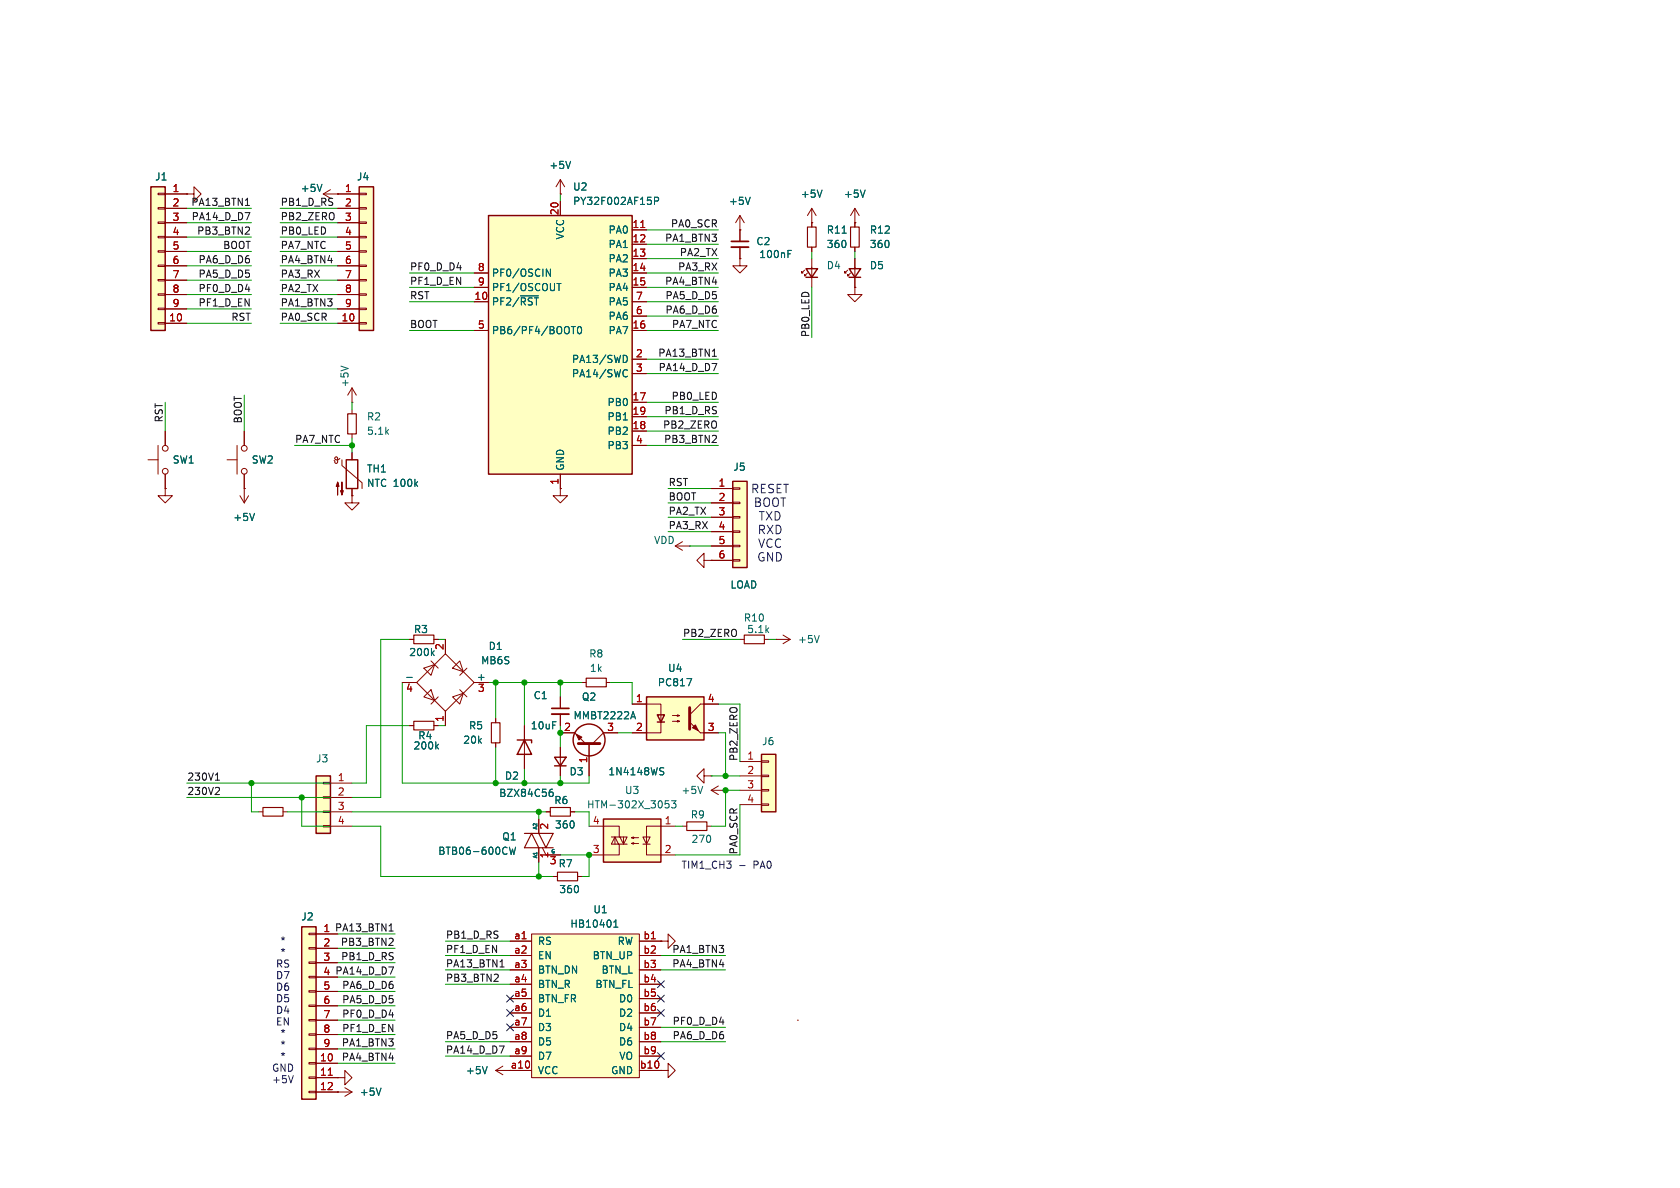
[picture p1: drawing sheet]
<svg xmlns="http://www.w3.org/2000/svg" width="297mm" height="210mm" viewBox="0 0 297 210" stroke-linecap="round" stroke-linejoin="round" font-family="sans-serif">
<path d="M73.2 112.3h3.5v1.5h-3.5z" fill="none" stroke="#840000" stroke-width=".2"/>
<g fill="none" stroke="#840000" stroke-width=".18">
<path d="M57.1 34.3l1.3 .8M57.1 34.3h2.6M58.4 33.5l-1.3 .8M59.7 34.3h.1M151.1 39.4h.1M151.1 36.8l-.7 1.3M151.1 36.8l.8 1.3M151.1 36.8v2.6M142.2 47.8l-.5 .5v-.3v.3h.3M142.7 48.3l-.5 .5v-.3v.3h.3M143.5 45.7v5.1M151.1 50.8v1.3h1.3l-1.3 1.2-1.2-1.2h1.2"/>
<path d="M151.1 50.8h.1M27.9 78.7v5.1M29.2 76.2v2.5M26.2 81.3h1.7M29.2 86.4v1.2h1.3l-1.3 1.3-1.3-1.3h1.3M29.2 86.4h.1M29.2 83.8v2.6M72.4 113h.8M76.7 113h.8"/>
<circle cx="29.2" cy="79.2" r=".51"/>
<circle cx="29.2" cy="83.3" r=".51"/>
</g>
<path d="M56.9 32.6l-.4 1.3M152.9 33.6l-.4 1.3M76.4 115.4l.4 .5M76.8 115l-.5 .5" fill="none" stroke="#006464" stroke-width=".18"/>
<path d="M142.5 47.5h2l-1 1.5zM142.5 49h2" fill="none" stroke="#840000" stroke-width=".25"/>
<path d="M63.5 33h2.5v25.4h-2.5z" fill="#ffffc2"/>
<path d="M63.5 33h2.5v25.4h-2.5z" fill="none" stroke="#840000" stroke-width=".25"/>
<g fill="none" stroke="#840000" stroke-width=".18">
<path d="M59.7 34.3h3.8M59.7 36.8h3.8M59.7 39.4h3.8M63.5 34.2h1.3v.2h-1.3zM63.5 36.7h1.3v.3h-1.3zM63.5 39.2h1.3v.3h-1.3zM130.8 38.1v4.6M130.8 38.1l-.8 1.3M130.8 38.1l.8 1.3M59.7 41.9h3.8M59.7 44.5h3.8M59.7 47h3.8"/>
<path d="M59.7 49.5h3.8M59.7 52.1h3.8M59.7 54.6h3.8M59.7 57.2h3.8M63.5 41.8h1.3v.2h-1.3zM63.5 44.3h1.3v.3h-1.3zM63.5 46.9h1.3v.2h-1.3zM63.5 49.4h1.3v.3h-1.3zM63.5 51.9h1.3v.3h-1.3zM63.5 54.5h1.3v.2h-1.3zM63.5 57h1.3v.3h-1.3zM130.8 40.6h.1"/>
<path d="M130.8 43.7v2M42.4 87.6l.8 1.3M43.2 86.4h.1M43.2 86.4v2.5M43.9 87.6l-.7 1.3M74.9 118.1l1.9-.6-.6 1.9zM76.2 116.8l1.3 1.3M78.7 115.6l5.1 5.1-5.1 5-5-5zM78.7 113v2.6M80 118.1l1.3-1.3 .6 1.9zM82.5 118.1l-1.2 1.3M71.1 120.7h2.6"/>
<path d="M74.9 123.2l1.3-1.3 .6 1.9zM77.5 123.2l-1.3 1.3M78.7 125.7v2.6M80 123.2l1.9-.6-.6 1.9zM81.3 121.9l1.2 1.3M83.8 120.7h2.6M116.8 166.4h1.3v-1.3l1.3 1.3-1.3 1.2v-1.2M116.8 166.4h.1"/>
</g>
<path d="M132.6 34.9l-.4 1.2M139.3 44.9h.4M139.3 44.3h.6M45 90.7l-.4 1.3M71.9 119.7h1" fill="none" stroke="#006464" stroke-width=".18"/>
<path d="M129.3 42.7h3" fill="none" stroke="#840000" stroke-width=".3"/>
<path d="M129.3 43.7h3" fill="none" stroke="#840000" stroke-width=".33"/>
<path d="M94 165.1h19v25.4h-19z" fill="#ffffc2"/>
<g fill="none" stroke="#840000" stroke-width=".18">
<path d="M90.2 166.4h3.8M90.2 168.9h3.8M90.2 171.5h3.8M90.2 174h3.8M90.2 176.5h3.8M90.2 179.1h3.8M94 165.1h19v25.4h-19zM113 166.4h3.8M113 168.9h3.8M113 171.5h3.8M113 174h3.8M113 176.5h3.8"/>
<path d="M113 179.1h3.8M90.2 181.6h3.8M90.2 184.2h3.8M90.2 186.7h3.8M90.2 189.2h3.8M113 181.6h3.8M113 184.2h3.8M113 186.7h3.8M113 189.2h3.8M141 180.3h.1"/>
</g>
<path d="M108.5 163.9h.7M108.5 163l.4-.4v1.3" fill="none" stroke="#006464" stroke-width=".18"/>
<path d="M26.7 33h2.5v25.4h-2.5z" fill="#ffffc2"/>
<path d="M26.7 33h2.5v25.4h-2.5zM150.1 47.5h2l-1 1.5zM150.1 49h2" fill="none" stroke="#840000" stroke-width=".25"/>
<g fill="none" stroke="#840000" stroke-width=".18">
<path d="M27.9 34.2h1.3v.2h-1.3zM27.9 36.7h1.3v.3h-1.3zM27.9 39.2h1.3v.3h-1.3zM29.2 34.3h3.8M29.2 36.8h3.8M29.2 39.4h3.8M33 34.3h1.3v-1.3l1.3 1.3-1.3 1.3v-1.3M33 34.3h.1M27.9 41.8h1.3v.2h-1.3zM27.9 44.3h1.3v.3h-1.3zM27.9 46.9h1.3v.2h-1.3zM27.9 49.4h1.3v.3h-1.3z"/>
<path d="M27.9 51.9h1.3v.3h-1.3zM27.9 54.5h1.3v.2h-1.3zM27.9 57h1.3v.3h-1.3zM29.2 41.9h3.8M29.2 44.5h3.8M29.2 47h3.8M29.2 49.5h3.8M29.2 52.1h3.8M29.2 54.6h3.8M29.2 57.2h3.8M130.8 45.7v1.3h1.3l-1.3 1.3-1.3-1.3h1.3M130.8 45.7h.1"/>
<path d="M149.9 47.8l-.5 .5v-.3v.3h.2M150.4 48.3l-.5 .5v-.3v.3h.2M151.1 45.7v5.1M41.9 78.7v5.1M43.2 76.2v2.5M40.1 81.3h1.8M43.2 83.8v2.6M62.2 87.6v1.3h1.3l-1.3 1.3-1.2-1.3h1.2M62.2 87.6h.1M99.1 123.2v2M99.1 126.2v2.1M116.8 189.2h1.3v-1.2l1.3 1.2-1.3 1.3v-1.3"/>
<path d="M116.8 189.2h.1"/>
<circle cx="43.2" cy="79.2" r=".51"/>
<circle cx="43.2" cy="83.3" r=".51"/>
</g>
<path d="M97.5 125.2h3.1" fill="none" stroke="#840000" stroke-width=".3"/>
<path d="M97.5 126.2h3.1" fill="none" stroke="#840000" stroke-width=".33"/>
<path d="M55.9 137.2h2.5v10.1h-2.5z" fill="#ffffc2"/>
<path d="M61.2 81.3h2v5.1h-2zM55.9 137.2h2.5v10.1h-2.5zM91.4 130.8h2.6v.5M92.7 130.8l1.3 2.6h-2.6z" fill="none" stroke="#840000" stroke-width=".25"/>
<g fill="none" stroke="#840000" stroke-width=".18">
<path d="M143.5 39.4h.1M143.5 36.8v3.3M143.5 36.8l-.8 1.3M143.5 36.8l.8 1.3M151.1 39.4v.7M143.5 43.7v.8M151.1 43.7v.8M62.2 71.1h.1M62.2 68.6v2.5M62.2 72.4v.8M62.2 76.7v.8M62.2 68.6l-.7 1.3"/>
<path d="M62.2 68.6l.8 1.3M60.1 81l-.3 .2-.3 .1-.3-.1v-.3l.3-.1 .2 .2v.7l-.2 .2-.2-.1-.2-.4M60.5 81.3v1l3.5 3v1.1M62.2 80v1.3M62.2 86.4v1.2M57.1 138.3h1.3v.3h-1.3zM58.4 138.4h3.8M72.4 128.3h.8M76.7 128.3h.8M87.6 127v.8M87.6 131.3v.8M92.7 128.3v7.6"/>
<path d="M45.7 143.5h.8M50 143.5h.8M57.1 140.8h1.3v.3h-1.3zM57.1 143.4h1.3v.2h-1.3zM57.1 145.9h1.3v.3h-1.3zM58.4 141h3.8M58.4 143.5h3.8M58.4 146.1h3.8M95.2 144.8v2.5M95.2 149.9v2.5M95.9 149.9l.6 1.2h2.6M97.8 154.9h.8"/>
<path d="M102.1 154.9h.8M59.7 190.5h1.3v-1.3l1.2 1.3-1.2 1.3v-1.3M59.7 190.5h.1"/>
</g>
<path d="M142.7 40.1h1.6v3.6h-1.6zM150.4 40.1h1.5v3.6h-1.5zM61.5 73.2h1.5v3.5h-1.5zM73.2 127.5h3.5v1.5h-3.5zM86.9 127.8h1.5v3.5h-1.5zM46.5 142.7h3.5v1.6h-3.5zM92.7 147.3h5.1l-1.3 2.6-1.3-2.6M95.2 149.9l-1.2-2.6-1.3 2.6h5.1M98.6 154.2h3.5v1.5h-3.5z" fill="none" stroke="#840000" stroke-width=".2"/>
<path d="M145.3 33.6l-.4 1.3M148.9 41.2h.7M60.3 64.7l1.2 .4M77.2 131.9l.3 .5M77.5 131.6l-.5 .4M97.7 139.5l-.4 .1M90.1 149.8l.3 1.2 .2-.9 .2 .9 .3-1.2M97.3 140.8h.3M97.3 140l.4 .1 .1 .4" fill="none" stroke="#006464" stroke-width=".18"/>
<g fill="#840000" stroke="#840000" stroke-width=".18">
<path d="M59.7 85.2l.2 .8h-.5l.3-.8v2.3z"/>
<path d="M60.5 85.2v2.3l-.3-.8h.5l-.2 .8z"/>
</g>
<path d="M86.4 38.1h25.4v45.7h-25.4z" fill="#ffffc2"/>
<path d="M86.4 38.1h25.4v45.7h-25.4z" fill="none" stroke="#840000" stroke-width=".25"/>
<g fill="none" stroke="#840000" stroke-width=".18">
<path d="M99.1 35.6v2.5M83.8 48.3h2.6M83.8 50.8h2.6M83.8 53.3h2.6M83.8 58.4h2.6M111.8 48.3h2.5M111.8 50.8h2.5M111.8 53.3h2.5M111.8 58.4h2.5M111.8 40.6h2.5M111.8 43.2h2.5M111.8 45.7h2.5"/>
<path d="M111.8 55.9h2.5M111.8 63.5h2.5M111.8 66h2.5M111.8 71.1h2.5M111.8 73.7h2.5M111.8 76.2h2.5M111.8 78.7h2.5M99.1 86.4v1.2h1.2l-1.2 1.3-1.3-1.3h1.3M99.1 86.4h.1M99.1 83.8v2.6M119.4 96.5l1.2 .8M119.4 96.5h2.5"/>
<path d="M120.6 95.8l-1.2 .7M121.9 96.5h.1M137.2 113h.1M137.2 113h2.5M138.4 112.3l1.3 .7M139.7 113l-1.3 .8M125.7 139.7l1.3 .8M125.7 139.7h2.6M127 138.9l-1.3 .8M128.3 139.7h.1M96.5 143.5h.8M100.8 143.5h.8"/>
<path d="M120.6 146.1h.8M125 146.1h.7M59.7 193h.1M59.7 193h2.5M61 192.3l1.2 .7M62.2 193l-1.2 .8"/>
</g>
<g fill="none" stroke="#006464" stroke-width=".18">
<path d="M115.7 35.5h.6l.1-.2v-.3l-.7-.1v1.2M92 52.3h3.2M96.6 47.6l.7 1.2v-1.2M98.5 50.1h.7M98.8 50.1v1.3M101 57.7h.7M101.4 57.7v1.3M102.2 57.9l.2-.2a.68 .68 0 0 1 .4 .7 .68 .68 0 0 1-.4 .6l-.2-.1-.1-.4zM110.4 65.4l.3-.1 .2 .2M110.5 62.8a.68 .68 0 0 1 .4 .6 .68 .68 0 0 1-.4 .7M110.9 66.5l-.2 .1h-.3M144.8 112.3l-.4 1.3"/>
<path d="M124.2 139l-.4 1.3M67.4 192.3l-.5 1.3"/>
</g>
<path d="M113.3 40.2h.7" fill="none" stroke="#a90000" stroke-width=".18"/>
<path d="M97.3 142.7h3.5v1.6h-3.5zM121.4 145.3h3.6v1.5h-3.6z" fill="none" stroke="#840000" stroke-width=".2"/>
<path d="M53.3 163.8h2.6v30.5h-2.6z" fill="#ffffc2"/>
<path d="M53.3 163.8h2.6v30.5h-2.6z" fill="none" stroke="#840000" stroke-width=".25"/>
<g fill="none" stroke="#840000" stroke-width=".18">
<path d="M130.8 113h.8M135.1 113h.8M54.6 165h1.3v.2h-1.3zM54.6 167.5h1.3v.3h-1.3zM54.6 170.1h1.3v.2h-1.3zM54.6 172.6h1.3v.2h-1.3zM54.6 175.1h1.3v.3h-1.3zM54.6 177.7h1.3v.2h-1.3zM55.9 165.1h3.8M55.9 167.6h3.8M55.9 170.2h3.8M55.9 172.7h3.8"/>
<path d="M55.9 175.3h3.8M55.9 177.8h3.8M54.6 180.2h1.3v.3h-1.3zM54.6 182.8h1.3v.2h-1.3zM54.6 185.3h1.3v.2h-1.3zM54.6 187.8h1.3v.3h-1.3zM54.6 190.4h1.3v.2h-1.3zM54.6 192.9h1.3v.3h-1.3zM55.9 180.3h3.8M55.9 182.9h3.8M55.9 185.4h3.8M55.9 188h3.8"/>
<path d="M55.9 190.5h3.8M55.9 193h3.8"/>
</g>
<path d="M58 190.1h.8" fill="none" stroke="#a90000" stroke-width=".18"/>
<path d="M131.6 112.3h3.5v1.5h-3.5z" fill="none" stroke="#840000" stroke-width=".2"/>
<path d="M134.6 133.4h2.6v10.1h-2.6z" fill="#ffffc2"/>
<g fill="none" stroke="#840000" stroke-width=".25">
<path d="M98 133.9h2.1l-1 1.5zM98 135.4h2.1M134.6 133.4h2.6v10.1h-2.6z"/>
<circle cx="104.1" cy="130.8" r="2.82"/>
</g>
<g fill="none" stroke="#840000" stroke-width=".18">
<path d="M99.1 129.5h2.5l1.9 1.9M99.1 132.1v5.1M104.1 131.4v5.8M109.2 129.5h-2.5l-1.9 1.9M124.5 137.2v-1.3l-1.3 1.3 1.3 1.2v-1.2h1.2M125.7 137.2h.1M130.8 134.6h3.8M130.8 137.2h3.8M130.8 139.7h3.8M134.6 134.5h1.3v.2h-1.3zM134.6 137h1.3v.3h-1.3zM134.6 139.6h1.3v.2h-1.3z"/>
<path d="M130.8 142.2h3.8M134.6 142.1h1.3v.3h-1.3z"/>
</g>
<path d="M111.6 126.7h.6M111.9 125.8l.4 1.3M116.9 136.3l.3 .1 .2 .3-.3 .3h-.3M116.9 135.7l.5 .1" fill="none" stroke="#006464" stroke-width=".18"/>
<path d="M102.2 131.4h3.8" fill="none" stroke="#840000" stroke-width=".51"/>
<path d="M101.9 129.8l1 .5-.5 .5z" fill="#840000" stroke="#840000" stroke-width=".18"/>
<path d="M114.3 123.2h10.2v7.6h-10.2z" fill="#ffffc2"/>
<path d="M114.3 123.2h10.2v7.6h-10.2zM116.2 126.4h1.3l-.7 1.2zM116.2 127.6h1.3" fill="none" stroke="#840000" stroke-width=".25"/>
<path d="M111.8 124.5h5v5h-5M118.9 126.5h1.2l-.3 .1v-.2l.3 .1M118.9 127.5h1.2l-.3 .1v-.2l.3 .1M123.8 129.5h3.2M127 124.5h-3.2l-1.9 1.9" fill="none" stroke="#840000" stroke-width=".18"/>
<path d="M121.9 125.1v3.8" fill="none" stroke="#840000" stroke-width=".51"/>
<g fill="#840000" stroke="#840000" stroke-width=".18">
<path d="M122.4 128.7l.5-.6 .5 1.1z"/>
<path d="M121.9 127.6l1.9 1.9z"/>
</g>
<path d="M121.4 120h.9l-.6 1.2" fill="none" stroke="#006464" stroke-width=".18"/>
<path d="M129.5 85.1h2.6v15.2h-2.6z" fill="#ffffc2"/>
<path d="M129.5 85.1h2.6v15.2h-2.6z" fill="none" stroke="#840000" stroke-width=".25"/>
<g fill="none" stroke="#840000" stroke-width=".18">
<path d="M124.5 99.1v-1.3l-1.3 1.3 1.3 1.2v-1.2h1.2M125.7 99.1h.1M125.7 86.4h3.8M125.7 88.9h3.8M125.7 91.4h3.8M125.7 94h3.8M125.7 96.5h3.8M125.7 99.1h3.8M129.5 86.2h1.3v.3h-1.3zM129.5 88.8h1.3v.2h-1.3zM129.5 91.3h1.3v.3h-1.3zM129.5 93.9h1.3v.2h-1.3z"/>
<path d="M129.5 96.4h1.3v.2h-1.3zM129.5 98.9h1.3v.3h-1.3zM102.9 120.7h.7M107.2 120.7h.7"/>
</g>
<path d="M103.6 119.9h3.6v1.5h-3.6z" fill="none" stroke="#840000" stroke-width=".2"/>
<path d="M106.7 144.8h10.1v7.6h-10.1z" fill="#ffffc2"/>
<path d="M106.7 144.8h10.1v7.6h-10.1z" fill="none" stroke="#840000" stroke-width=".25"/>
<g fill="none" stroke="#840000" stroke-width=".18">
<path d="M29.2 34.3h3.8M29.2 36.8h3.8M29.2 39.4h3.8M33 34.3h.1M59.7 34.3h.1M59.7 34.3h3.8M59.7 36.8h3.8M59.7 39.4h3.8M99.1 34.3h.1M99.1 31.8l-.8 1.2M99.1 31.8l.7 1.2M99.1 31.8v2.5"/>
<path d="M99.1 35.6v2.5M143.5 39.4h.1M143.5 39.4v.7M151.1 39.4h.1M151.1 39.4v.7M29.2 41.9h3.8M29.2 44.5h3.8M29.2 47h3.8M29.2 49.5h3.8M29.2 52.1h3.8M29.2 54.6h3.8M29.2 57.2h3.8"/>
<path d="M59.7 41.9h3.8M59.7 44.5h3.8M59.7 47h3.8M59.7 49.5h3.8M59.7 52.1h3.8M59.7 54.6h3.8M59.7 57.2h3.8M83.8 48.3h2.6M83.8 50.8h2.6M83.8 53.3h2.6M83.8 58.4h2.6M111.8 48.3h2.5"/>
<path d="M111.8 50.8h2.5M111.8 53.3h2.5M111.8 58.4h2.5M111.8 40.6h2.5M111.8 43.2h2.5M111.8 45.7h2.5M111.8 55.9h2.5M130.8 45.7h.1M130.8 40.6h.1M130.8 40.6v2.1M130.8 43.7v2M143.5 43.7v.8"/>
<path d="M151.1 50.8h.1M151.1 43.7v.8M151.1 45.7v1.8M151.1 49v1.8M29.2 76.2v2.5M43.2 76.2v2.5M111.8 63.5h2.5M111.8 66h2.5M111.8 71.1h2.5M111.8 73.7h2.5M111.8 76.2h2.5M111.8 78.7h2.5"/>
<path d="M29.2 86.4h.1M29.2 83.8v2.6M43.2 86.4h.1M43.2 83.8v2.6M62.2 87.6h.1M62.2 80v1.3M62.2 86.4v1.2M99.1 86.4h.1M99.1 83.8v2.6M125.7 99.1h.1M125.7 86.4h3.8M125.7 88.9h3.8"/>
<path d="M125.7 91.4h3.8M125.7 94h3.8M125.7 96.5h3.8M125.7 99.1h3.8M72.4 113h.8M76.7 113h.8M78.7 113v2.6M71.1 120.7h2.6M72.4 128.3h.8M76.7 128.3h.8M78.7 125.7v2.6M83.8 120.7h2.6"/>
<path d="M87.6 127v.8M87.6 131.3v.8M92.7 128.3v2.5M92.7 133.4v2.5M99.1 123.2v2M99.1 126.2v2.1M99.1 132.1v1.8M99.1 135.4v1.8M99.1 129.5h2.5M104.1 131.4v5.8M106.7 129.5h2.5M111.8 129.5h2.5"/>
<path d="M111.8 124.5h2.5M124.5 129.5h2.5M124.5 124.5h2.5M95.2 144.8v2.5M95.2 149.9v2.5M96.5 151.1h2.6M96.5 143.5h.8M97.8 154.9h.8M100.8 143.5h.8M102.1 154.9h.8M104.1 146.1h5.4v1.9M108.1 148h2.8l-.7 1.2-.6-1.2"/>
<path d="M108.7 148v1.2M109.3 149.2l-.6-1.2-.6 1.2h2.8M109.5 149.2v1.9h-5.4M110.2 148v1.2M111.6 148.1l.4-.1v.2l-.4-.1h1.3M111.6 149.1l.4-.1v.2l-.4-.1h1.3M113.7 148h1.2l-.6 1.2zM113.7 149.2h1.2M119.4 146.1h-5.1v5h5.1M55.9 165.1h3.8M55.9 167.6h3.8M55.9 170.2h3.8"/>
<path d="M55.9 172.7h3.8M55.9 175.3h3.8M55.9 177.8h3.8M90.2 166.4h3.8M90.2 168.9h3.8M90.2 171.5h3.8M90.2 174h3.8M90.2 176.5h3.8M90.2 179.1h3.8M113 166.4h3.8M113 168.9h3.8M113 171.5h3.8"/>
<path d="M113 174h3.8M113 176.5h3.8M113 179.1h3.8M116.8 166.4h.1M55.9 180.3h3.8M55.9 182.9h3.8M55.9 185.4h3.8M55.9 188h3.8M55.9 190.5h3.8M55.9 193h3.8M59.7 193h.1M59.7 190.5h.1"/>
<path d="M87.6 189.2l1.3 .8M87.6 189.2h6.4M88.9 188.5l-1.3 .7M90.2 181.6h3.8M90.2 184.2h3.8M90.2 186.7h3.8M113 189.2h3.8M113 181.6h3.8M113 184.2h3.8M113 186.7h3.8M116.8 189.2h.1"/>
</g>
<g fill="none" stroke="#006464" stroke-width=".18">
<path d="M56.9 32.6l-.4 1.3M100.9 28.5l-.4 1.3M115.7 35.5h.6l.1-.2v-.3l-.7-.1v1.2M132.6 34.9l-.4 1.2M145.3 33.6l-.4 1.3M152.9 33.6l-.4 1.3M92 52.3h3.2M96.6 47.6l.7 1.2v-1.2M98.5 50.1h.7M98.8 50.1v1.3M101 57.7h.7M101.4 57.7v1.3"/>
<path d="M102.2 57.9l.2-.2a.68 .68 0 0 1 .4 .7 .68 .68 0 0 1-.4 .6l-.2-.1-.1-.4zM139.3 44.9h.4M139.3 44.3h.6M148.9 41.2h.7M110.4 65.4l.3-.1 .2 .2M110.5 62.8a.68 .68 0 0 1 .4 .6 .68 .68 0 0 1-.4 .7M110.9 66.5l-.2 .1h-.3M45 90.7l-.4 1.3M71.9 119.7h1M76.4 115.4l.4 .5M76.8 115l-.5 .5M121.4 120h.9l-.6 1.2"/>
<path d="M77.2 131.9l.3 .5M77.5 131.6l-.5 .4M97.7 139.5l-.4 .1M111.6 126.7h.6M111.9 125.8l.4 1.3M116.9 136.3l.3 .1 .2 .3-.3 .3h-.3M116.9 135.7l.5 .1M90.1 149.8l.3 1.2 .2-.9 .2 .9 .3-1.2M97.3 140.8h.3M97.3 140l.4 .1 .1 .4M117.6 141.5h.6M117.6 142.1l.4-.1 .3 .3-.1 .5h-.6"/>
<path d="M118.7 141.5h.8l-.4 .5 .3 .2v.5l-.1 .1-.6-.1M108.5 163.9h.7M108.5 163l.4-.4v1.3M67.4 192.3l-.5 1.3M86.1 188.5l-.4 1.3"/>
</g>
<path d="M43.4 36.3h.7M125.9 63h.8M38.1 137.9h.7M38.3 136.8l.1-.2v1.3M38.6 139.2l.2 .2-.1 .3-.7 .8h.8M68.8 164.6h.7M88.4 170.9h.7" fill="none" stroke="#0f0f0f" stroke-width=".18"/>
<g fill="none" stroke="#009600" stroke-width=".18">
<path d="M33 39.4h11.4M33 36.8h11.4M49.5 39.4h10.2M49.5 36.8h10.2M99.1 34.3v1.3M33 44.5h11.4M33 54.6h11.4M33 57.2h11.4M33 49.5h11.4M33 47h11.4M33 41.9h11.4M33 52.1h11.4"/>
<path d="M49.5 44.5h10.2M49.5 54.6h10.2M49.5 57.2h10.2M49.5 49.5h10.2M49.5 47h10.2M49.5 41.9h10.2M49.5 52.1h10.2M72.4 48.3h11.4M72.4 53.3h11.4M72.4 58.4h11.4M72.4 50.8h11.4M114.3 48.3h12.7"/>
<path d="M114.3 53.3h12.7M114.3 58.4h12.7M114.3 50.8h12.7M114.3 55.9h12.7M114.3 43.2h12.7M114.3 45.7h12.7M114.3 40.6h12.7M143.5 44.5v1.2M143.5 50.8v8.9M151.1 44.5v1.2M29.2 71.1v5.1M43.2 69.9v6.3"/>
<path d="M52.1 78.7h10.1M62.2 71.1v1.3M62.2 77.5v2.5M114.3 78.7h12.7M114.3 76.2h12.7M114.3 73.7h12.7M114.3 71.1h12.7M114.3 66h12.7M114.3 63.5h12.7M118.1 94h7.6M118.1 88.9h7.6M118.1 91.4h7.6"/>
<path d="M118.1 86.4h7.6M121.9 96.5h3.8M72.4 113h-5.1v28h-5.1M77.5 113h1.2M120.6 113h10.2M135.9 113h1.3M33 138.4h25.4M44.4 138.4v5.1h1.3M71.1 120.7v17.7h33v-1.2M72.4 128.3h-7.6v10.1h-2.6M77.5 128.3h1.2M86.4 120.7h16.5"/>
<path d="M87.6 120.7v6.3M87.6 132.1v6.3M92.7 120.7v7.6M92.7 135.9v2.5M99.1 120.7v2.5M99.1 129.5v2.6M99.1 137.2v1.2M107.9 120.7h3.9v3.8M109.2 129.5h2.6M125.7 137.2h5.1M127 129.5h1.3v7.7M127 124.5h3.8v10.1"/>
<path d="M130.8 139.7h-2.5v6.4h-2.6M33 141h25.4M50.8 143.5h7.6M53.3 141v5.1h5.1M62.2 146.1h5.1v8.8h30.5M62.2 143.5h34.3M95.2 143.5v1.3M95.2 152.4v2.5M99.1 151.1h5v3.8h-1.2M101.6 143.5h2.5v2.6M119.4 146.1h1.2M130.8 142.2v8.9h-11.4"/>
<path d="M59.7 177.8h10.1M59.7 175.3h10.1M59.7 172.7h10.1M59.7 167.6h10.1M59.7 165.1h10.1M59.7 170.2h10.1M78.7 168.9h11.5M78.7 174h11.5M78.7 171.5h11.5M78.7 166.4h11.5M116.8 168.9h11.5M116.8 171.5h11.5"/>
<path d="M59.7 185.4h10.1M59.7 188h10.1M59.7 182.9h10.1M59.7 180.3h10.1M78.7 184.2h11.5M78.7 186.7h11.5M116.8 184.2h11.5M116.8 181.6h11.5"/>
</g>
<g fill="none" stroke="#000084" stroke-width=".18">
<path d="M89.6 178.5l1.2 1.2M89.6 175.9l1.2 1.2M90.8 178.5l-1.2 1.2M90.8 175.9l-1.2 1.2M116.2 178.5l1.2 1.2M116.2 175.9l1.2 1.2M116.2 173.4l1.2 1.2M117.4 178.5l-1.2 1.2M117.4 175.9l-1.2 1.2M117.4 173.4l-1.2 1.2M89.6 181l1.2 1.2M90.8 181l-1.2 1.2"/>
<path d="M116.2 186.1l1.2 1.2M117.4 186.1l-1.2 1.2"/>
</g>
<path d="M130.8 153h.9M51.9 190.1l-.5 1.3" fill="none" stroke="#0000c2" stroke-width=".18"/>
<path d="M113.3 40.2h.7M58 190.1h.8" fill="none" stroke="#a90000" stroke-width=".18"/>
<g fill="#009600" stroke="#009600" stroke-width=".18">
<circle cx="95.2" cy="154.9" r=".46"/>
<circle cx="87.6" cy="138.4" r=".46"/>
<circle cx="92.7" cy="138.4" r=".46"/>
<circle cx="92.7" cy="120.7" r=".46"/>
<circle cx="87.6" cy="120.7" r=".46"/>
<circle cx="62.2" cy="78.7" r=".46"/>
<circle cx="104.1" cy="151.1" r=".46"/>
<circle cx="128.3" cy="139.7" r=".46"/>
<circle cx="128.3" cy="137.2" r=".46"/>
<circle cx="44.4" cy="138.4" r=".46"/>
<circle cx="99.1" cy="129.5" r=".46"/>
<circle cx="95.2" cy="143.5" r=".46"/>
<circle cx="53.3" cy="141" r=".46"/>
<circle cx="99.1" cy="120.7" r=".46"/>
<circle cx="99.1" cy="138.4" r=".46"/>
</g>
<g font-size="2.1" fill="#0000c2">
<text x="132.7" y="87.4">RESET</text>
<text x="133.2" y="89.8">BOOT</text>
<text x="133.9" y="94.6">RXD</text>
<text x="134" y="92.2">TXD</text>
<text x="133.8" y="99.5">GND</text>
<text x="133.9" y="97.1">VCC</text>
</g>
<g font-size="1.8" fill="#006464">
<text x="27.3" y="32.1">J1</text>
<text x="53.1" y="34.1">+5V</text>
<text x="63" y="32.1">J4</text>
<text x="97" y="30.1">+5V</text>
<text x="101.2" y="33.9">U2</text>
<text x="141.5" y="35.2">+5V</text>
<text x="149.1" y="35.2">+5V</text>
<text x="101.2" y="36.4">PY32F002AF15P</text>
<text x="107.5" y="41.5">PA0</text>
<text x="128.8" y="36.4">+5V</text>
<text x="146.1" y="41.5">R11</text>
<text x="153.7" y="41.5">R12</text>
<text x="99.9" y="42.4" transform="rotate(-90 99.9 42.4)">VCC</text>
<text x="107.5" y="44">PA1</text>
<text x="107.5" y="46.6">PA2</text>
<text x="133.6" y="43.5">C2</text>
<text x="134.1" y="45.8">100nF</text>
<text x="146.1" y="47.8">D4</text>
<text x="146.1" y="44">360</text>
<text x="153.7" y="47.8">D5</text>
<text x="153.7" y="44">360</text>
<text x="86.9" y="49.1">PF0/OSCIN</text>
<text x="86.9" y="51.7">PF1/OSCOUT</text>
<text x="107.5" y="49.1">PA3</text>
<text x="107.5" y="51.7">PA4</text>
<text x="86.9" y="54.2">PF2/~{RST}</text>
<text x="86.9" y="59.3">PB6/PF4/BOOT0</text>
<text x="107.5" y="54.2">PA5</text>
<text x="107.5" y="56.7">PA6</text>
<text x="107.5" y="59.3">PA7</text>
<text x="101" y="64.4">PA13/SWD</text>
<text x="61.8" y="68.6" transform="rotate(-90 61.8 68.6)">+5V</text>
<text x="101" y="66.9">PA14/SWC</text>
<text x="107.3" y="72">PB0</text>
<text x="64.8" y="74.5">R2</text>
<text x="64.8" y="77.1">5.1k</text>
<text x="107.3" y="74.5">PB1</text>
<text x="107.3" y="77.1">PB2</text>
<text x="30.4" y="82.1">SW1</text>
<text x="44.4" y="82.1">SW2</text>
<text x="64.8" y="83.7">TH1</text>
<text x="99.9" y="83.3" transform="rotate(-90 99.9 83.3)">GND</text>
<text x="107.3" y="79.6">PB3</text>
<text x="129.5" y="83.4">J5</text>
<text x="64.8" y="86.3">NTC 100k</text>
<text x="41.1" y="92.3">+5V</text>
<text x="115.5" y="96.4">VDD</text>
<text x="129" y="104.2">LOAD</text>
<text x="73.1" y="112.1">R3</text>
<text x="131.4" y="110.1">R10</text>
<text x="132" y="112.1">5.1k</text>
<text x="141" y="113.9">+5V</text>
<text x="72.2" y="116.2">200k</text>
<text x="85" y="117.6">MB6S</text>
<text x="86.3" y="115.1">D1</text>
<text x="104.1" y="116.4">R8</text>
<text x="104.2" y="119">1k</text>
<text x="118" y="119">U4</text>
<text x="94.2" y="123.8">C1</text>
<text x="102.8" y="124.1">Q2</text>
<text x="116.2" y="121.5">PC817</text>
<text x="73.8" y="130.9">R4</text>
<text x="81.8" y="131.7">20k</text>
<text x="82.8" y="129.1">R5</text>
<text x="93.7" y="129.1">10uF</text>
<text x="101.3" y="127.4">MMBT2222A</text>
<text x="134.6" y="131.9">J6</text>
<text x="55.8" y="135">J3</text>
<text x="73" y="132.7">200k</text>
<text x="100.6" y="137.3">D3</text>
<text x="107.5" y="137.3">1N4148WS</text>
<text x="88.1" y="141.1">BZX84C56</text>
<text x="89.2" y="138">D2</text>
<text x="97.9" y="142.3">R6</text>
<text x="103.7" y="143.1">HTM-302X_3053</text>
<text x="110.4" y="140.6">U3</text>
<text x="120.4" y="140.6">+5V</text>
<text x="88.7" y="148.8">Q1</text>
<text x="98" y="146.7">360</text>
<text x="122" y="144.9">R9</text>
<text x="122.1" y="149.2">270</text>
<text x="77.4" y="151.3">BTB06-600CW</text>
<text x="98.8" y="158.1">360</text>
<text x="104.8" y="161.6">U1</text>
<text x="53.2" y="162.9">J2</text>
<text x="95" y="167.2">RS</text>
<text x="100.7" y="164.2">HB10401</text>
<text x="109.1" y="167.2">RW</text>
<text x="95" y="169.8">EN</text>
<text x="95" y="172.3">BTN_DN</text>
<text x="104.7" y="169.8">BTN_UP</text>
<text x="106.2" y="172.3">BTN_L</text>
<text x="95" y="174.9">BTN_R</text>
<text x="95" y="177.4">BTN_FR</text>
<text x="95" y="179.9">D1</text>
<text x="105.2" y="174.9">BTN_FL</text>
<text x="109.3" y="177.4">D0</text>
<text x="109.3" y="179.9">D2</text>
<text x="95" y="182.5">D3</text>
<text x="95" y="185">D5</text>
<text x="109.3" y="182.5">D4</text>
<text x="109.3" y="185">D6</text>
<text x="82.3" y="190.1">+5V</text>
<text x="95" y="187.6">D7</text>
<text x="95" y="190.1">VCC</text>
<text x="107.9" y="190.1">GND</text>
<text x="109.4" y="187.6">VO</text>
<text x="63.5" y="193.9">+5V</text>
</g>
<g font-size="1.8" fill="#a90000">
<text x="30.4" y="34">1</text>
<text x="60.9" y="34">1</text>
<text x="30.4" y="36.6">2</text>
<text x="30.4" y="39.1">3</text>
<text x="30.4" y="41.7">4</text>
<text x="60.9" y="36.6">2</text>
<text x="60.9" y="39.1">3</text>
<text x="60.9" y="41.7">4</text>
<text x="98.8" y="38.1" transform="rotate(-90 98.8 38.1)">20</text>
<text x="111.7" y="40.4">11</text>
<text x="30.4" y="44.2">5</text>
<text x="30.4" y="46.7">6</text>
<text x="60.9" y="44.2">5</text>
<text x="60.9" y="46.7">6</text>
<text x="111.7" y="42.9">12</text>
<text x="111.7" y="45.5">13</text>
<text x="30.4" y="49.3">7</text>
<text x="30.4" y="51.8">8</text>
<text x="60.9" y="49.3">7</text>
<text x="60.9" y="51.8">8</text>
<text x="83.8" y="53.1">10</text>
<text x="84.4" y="48">8</text>
<text x="84.4" y="50.5">9</text>
<text x="111.7" y="48">14</text>
<text x="111.7" y="50.5">15</text>
<text x="112.3" y="53.1">7</text>
<text x="29.8" y="56.9">10</text>
<text x="30.4" y="54.4">9</text>
<text x="60.3" y="56.9">10</text>
<text x="60.9" y="54.4">9</text>
<text x="84.4" y="58.2">5</text>
<text x="111.7" y="58.2">16</text>
<text x="112.3" y="55.6">6</text>
<text x="112.3" y="63.2">2</text>
<text x="112.3" y="65.8">3</text>
<text x="111.7" y="70.9">17</text>
<text x="111.7" y="73.4">19</text>
<text x="111.7" y="75.9">18</text>
<text x="112.3" y="78.5">4</text>
<text x="98.8" y="85.8" transform="rotate(-90 98.8 85.8)">1</text>
<text x="126.9" y="86.1">1</text>
<text x="126.9" y="88.6">2</text>
<text x="126.9" y="91.2">3</text>
<text x="126.9" y="93.7">4</text>
<text x="126.9" y="96.3">5</text>
<text x="126.9" y="98.8">6</text>
<text x="78.5" y="115" transform="rotate(-90 78.5 115)">2</text>
<text x="71.7" y="122.6">4</text>
<text x="84.2" y="120.4">+</text>
<text x="84.4" y="122.6">3</text>
<text x="112.3" y="124.2">1</text>
<text x="125" y="124.2">4</text>
<text x="78.5" y="127.7" transform="rotate(-90 78.5 127.7)">1</text>
<text x="99.6" y="129.3">2</text>
<text x="107.2" y="129.3">3</text>
<text x="112.3" y="129.3">2</text>
<text x="125" y="129.3">3</text>
<text x="103.9" y="135" transform="rotate(-90 103.9 135)">1</text>
<text x="132" y="134.4">1</text>
<text x="132" y="136.9">2</text>
<text x="59.6" y="138.2">1</text>
<text x="59.6" y="140.7">2</text>
<text x="59.6" y="143.3">3</text>
<text x="132" y="139.4">3</text>
<text x="132" y="142">4</text>
<text x="59.6" y="145.8">4</text>
<text x="97.2" y="146.8" transform="rotate(-90 97.2 146.8)">2</text>
<text x="104.7" y="145.8">4</text>
<text x="117.4" y="145.8">1</text>
<text x="97.1" y="153.1">3 R7</text>
<text x="97.2" y="151.8" transform="rotate(-90 97.2 151.8)">1</text>
<text x="104.7" y="150.9">3</text>
<text x="117.4" y="150.9">2</text>
<text x="57.1" y="167.4">2</text>
<text x="57.1" y="164.8">1</text>
<text x="90.8" y="166.1">a1</text>
<text x="113.7" y="166.1">b1</text>
<text x="57.1" y="169.9">3</text>
<text x="57.1" y="172.5">4</text>
<text x="90.8" y="168.7">a2</text>
<text x="90.8" y="171.2">a3</text>
<text x="90.8" y="173.7">a4</text>
<text x="113.7" y="168.7">b2</text>
<text x="113.7" y="171.2">b3</text>
<text x="113.7" y="173.7">b4</text>
<text x="57.1" y="175">5</text>
<text x="57.1" y="177.5">6</text>
<text x="90.8" y="176.3">a5</text>
<text x="90.8" y="178.8">a6</text>
<text x="113.7" y="176.3">b5</text>
<text x="113.7" y="178.8">b6</text>
<text x="57.1" y="180.1">7</text>
<text x="57.1" y="182.6">8</text>
<text x="57.1" y="185.2">9</text>
<text x="90.8" y="181.4">a7</text>
<text x="90.8" y="183.9">a8</text>
<text x="113.7" y="181.4">b7</text>
<text x="113.7" y="183.9">b8</text>
<text x="56.5" y="187.7">10</text>
<text x="56.5" y="190.2">11</text>
<text x="90.2" y="189">a10</text>
<text x="90.8" y="186.4">a9</text>
<text x="113" y="189">b10</text>
<text x="113.7" y="186.4">b9</text>
<text x="56.5" y="192.8">12</text>
</g>
<g font-size="1.8" fill="#0f0f0f">
<text x="33.7" y="36.5">PA13_BTN1</text>
<text x="33.8" y="39">PA14_D_D7</text>
<text x="34.8" y="41.6">PB3_BTN2</text>
<text x="49.5" y="36.5">PB1_D_RS</text>
<text x="49.5" y="41.6">PB0_LED</text>
<text x="49.5" y="39">PB2_ZERO</text>
<text x="118.5" y="40.3">PA0_SCR</text>
<text x="35" y="46.6">PA6_D_D6</text>
<text x="39.3" y="44.1">BOOT</text>
<text x="49.5" y="44.1">PA7_NTC</text>
<text x="49.5" y="46.6">PA4_BTN4</text>
<text x="72.4" y="47.9">PF0_D_D4</text>
<text x="117.5" y="42.8">PA1_BTN3</text>
<text x="119.8" y="47.9">PA3_RX</text>
<text x="120.1" y="45.4">PA2_TX</text>
<text x="35" y="49.2">PA5_D_D5</text>
<text x="35" y="51.7">PF0_D_D4</text>
<text x="49.5" y="49.2">PA3_RX</text>
<text x="49.5" y="51.7">PA2_TX</text>
<text x="72.4" y="50.5">PF1_D_EN</text>
<text x="72.4" y="53">RST</text>
<text x="117.5" y="50.5">PA4_BTN4</text>
<text x="117.5" y="53">PA5_D_D5</text>
<text x="35" y="54.3">PF1_D_EN</text>
<text x="40.8" y="56.8">RST</text>
<text x="49.5" y="54.3">PA1_BTN3</text>
<text x="49.5" y="56.8">PA0_SCR</text>
<text x="72.4" y="58.1">BOOT</text>
<text x="117.5" y="55.5">PA6_D_D6</text>
<text x="118.7" y="58.1">PA7_NTC</text>
<text x="143.2" y="59.7" transform="rotate(-90 143.2 59.7)">PB0_LED</text>
<text x="116.3" y="63.2">PA13_BTN1</text>
<text x="116.3" y="65.7">PA14_D_D7</text>
<text x="118.6" y="70.8">PB0_LED</text>
<text x="28.9" y="74.8" transform="rotate(-90 28.9 74.8)">RST</text>
<text x="42.8" y="75" transform="rotate(-90 42.8 75)">BOOT</text>
<text x="117.1" y="75.9">PB2_ZERO</text>
<text x="117.4" y="73.3">PB1_D_RS</text>
<text x="52.1" y="78.4">PA7_NTC</text>
<text x="117.3" y="78.4">PB3_BTN2</text>
<text x="118.1" y="88.6">BOOT</text>
<text x="118.1" y="86">RST</text>
<text x="118.1" y="91.1">PA2_TX</text>
<text x="118.1" y="93.6">PA3_RX</text>
<text x="120.6" y="112.7">PB2_ZERO</text>
<text x="130.5" y="134.6" transform="rotate(-90 130.5 134.6)">PB2_ZERO</text>
<text x="33" y="140.6">230V2</text>
<text x="33" y="138.1">230V1</text>
<text x="130.5" y="151.1" transform="rotate(-90 130.5 151.1)">PA0_SCR</text>
<text x="57.1" y="164.8">1 PA13_BTN1</text>
<text x="60.2" y="167.3">PB3_BTN2</text>
<text x="78.7" y="166">PB1_D_RS</text>
<text x="57.1" y="172.5">4 PA14_D_D7</text>
<text x="60.2" y="169.8">PB1_D_RS</text>
<text x="78.7" y="168.6">PF1_D_EN</text>
<text x="78.7" y="173.6">PB3_BTN2</text>
<text x="78.7" y="171.1">PA13_BTN1</text>
<text x="118.8" y="168.6">PA1_BTN3</text>
<text x="118.8" y="171.1">PA4_BTN4</text>
<text x="60.4" y="180">PF0_D_D4</text>
<text x="60.4" y="177.5">PA5_D_D5</text>
<text x="60.4" y="174.9">PA6_D_D6</text>
<text x="60.3" y="185.1">PA1_BTN3</text>
<text x="60.4" y="182.5">PF1_D_EN</text>
<text x="78.7" y="183.8">PA5_D_D5</text>
<text x="118.8" y="181.3">PF0_D_D4</text>
<text x="118.8" y="183.8">PA6_D_D6</text>
<text x="60.3" y="187.6">PA4_BTN4</text>
<text x="78.7" y="186.3">PA14_D_D7</text>
</g>
<g font-size="1.8" fill="#0000c2">
<text x="120.4" y="153.8">TIM1_CH3</text>
<text x="133.3" y="153.8">PA0</text>
<text x="49.5" y="167.2">*</text>
<text x="48.7" y="171.3">RS</text>
<text x="48.7" y="173.3">D7</text>
<text x="49.5" y="169.2">*</text>
<text x="48.7" y="175.3">D6</text>
<text x="48.7" y="177.4">D5</text>
<text x="48.7" y="179.4">D4</text>
<text x="48.7" y="181.5">EN</text>
<text x="49.5" y="183.5">*</text>
<text x="49.5" y="185.6">*</text>
<text x="48" y="189.7">GND</text>
<text x="48" y="191.7">+5V</text>
<text x="49.5" y="187.6">*</text>
</g>
<g font-size=".9" fill="#006464">
<text x="95" y="146.8" transform="rotate(-90 95 146.8)">A2</text>
<text x="95" y="151.9" transform="rotate(-90 95 151.9)">A1</text>
<text x="97.3" y="150.9">G</text>
</g>
</svg>
